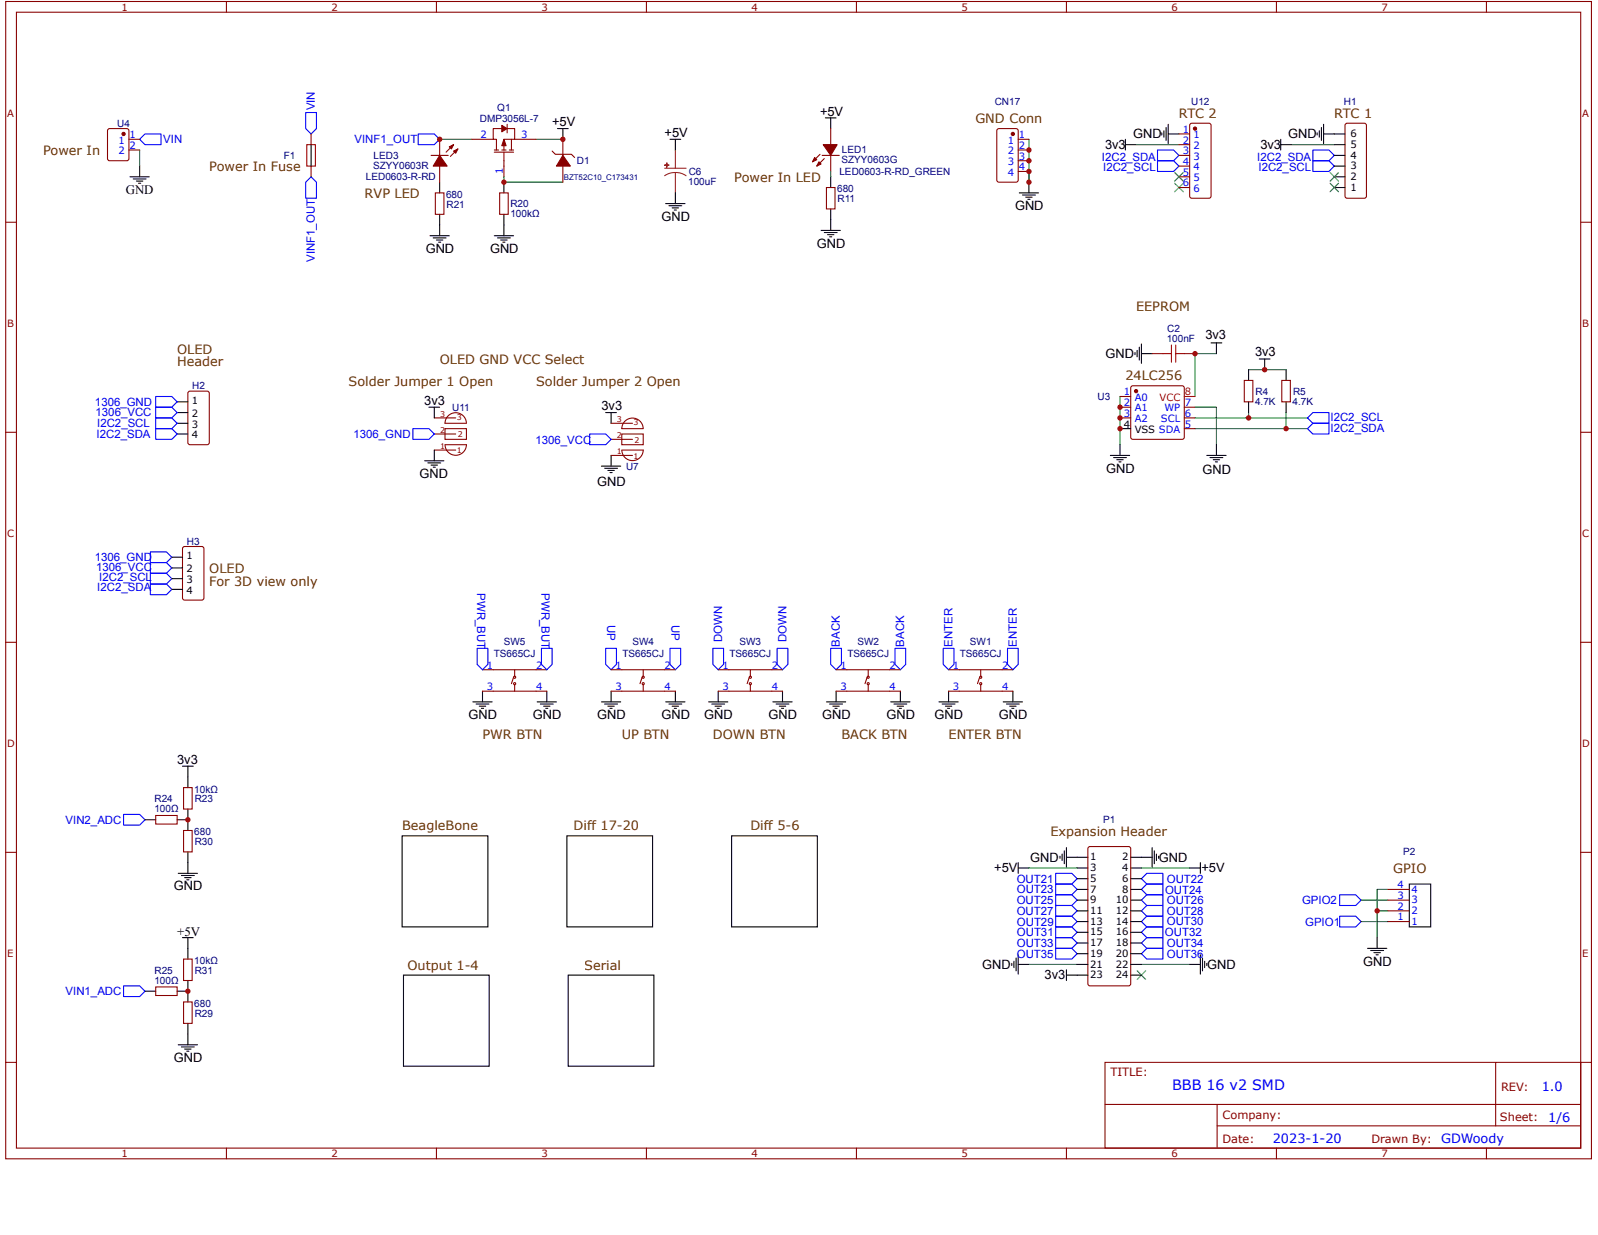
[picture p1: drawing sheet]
<svg xmlns="http://www.w3.org/2000/svg" width="279mm" height="216mm" viewBox="0 0 279 216" stroke-linecap="round" stroke-linejoin="round" font-family="sans-serif">
<g fill="none" stroke="#080" stroke-width=".19">
<path d="M24.4 26.2v2.8M88.1 30.9v.9h10.3M179.9 24.4v7.4M198.6 25.3h7.5M225.8 25.3h7.5M195.8 69.3v8.4M208.9 71.2h3.8v6.5M208.9 74.9h19.7M208.9 73.1h19.7M212.7 61.8h-3.8v7.5M218.3 72.1v1M218.3 64.6h6.6"/>
<path d="M224.9 72.1v2.8M179.9 151.7h8.4M199.6 151.7h8.4M238 157.4h4.7M240.8 159.2h1.9M242.7 155.5h-1.9v8.4M179.9 168.6h8.4M199.6 168.6h8.4M238 161.1h4.7"/>
</g>
<g fill="none" stroke="#000" stroke-width=".19">
<path d="M22.7 30.9h3.4M23.3 31.3h2.2M23.9 31.7h1.1M24.2 32h.4M24.4 29v1.9M76.9 31.8v1.9M76.9 37.5v1.8M88.1 31.8v1.9M88.1 37.5v1.8M144.3 20.6h1.9M145.2 20.6v1.9M145.2 30.9v1.9"/>
<path d="M145.2 36.5v3.8M178.2 33.7h3.4M178.8 34.1h2.2M179.3 34.5h1.2M179.7 34.8h.4M179.9 31.8v1.9M196.8 25.3h1.8M196.8 24.4v1.8M203.1 23.2v.4M203.5 22.9v1.1M203.9 22.3v2.2M204.3 23.4h1.8"/>
<path d="M204.3 21.7v3.4M223.9 25.3h1.9M223.9 24.4v1.8M230.3 23.2v.4M230.7 22.9v1.1M231 22.3v2.2M231.4 23.4h3.8M231.4 21.7v3.4M233.3 25.3h1.9M233.3 32.8h1.9M233.3 30.9h1.9M233.3 29h1.9"/>
<path d="M233.3 27.2h1.9M143.6 40.3h3.3M144.1 40.7h2.3M144.7 41h1.1M145.1 41.4h.3M211.7 59.9h1.9M212.7 59.9v1.9M31 72.1h1.8M31 70.2h1.8M31 74h1.8M31 75.9h1.8M75 71.2h1.9"/>
<path d="M75.9 71.2v1.9M75.9 78.7v1.9M105.9 72.1h1.9M106.8 72.1v1.9M106.8 79.6v1.9M194.1 79.6h3.4M194.7 80h2.2M195.8 77.7v1.9M198.4 61.6v.4M198.8 61.3v1.1M199.2 60.7v2.2M199.6 61.8h1.8"/>
<path d="M199.6 60.1v3.4M211 79.6h3.4M211.6 80h2.2M212.7 77.7v1.9M218.3 64.6v1.9M218.3 70.2v1.9M220.2 62.8h1.9M221.1 62.8v1.8M224.9 64.6v1.9M224.9 70.2v1.9M30 97.4h1.9M30 99.3h1.9"/>
<path d="M74.2 80.6h3.4M74.8 80.9h2.3M75.4 81.3h1.1M75.7 81.7h.4M105.2 81.5h3.3M105.7 81.9h2.3M106.3 82.2h1.1M106.7 82.6h.3M195.3 80.4h1.1M195.6 80.7h.4M212.1 80.4h1.1M212.5 80.7h.4"/>
<path d="M30 101.2h1.9M30 103h1.9M31.9 133.9h1.9M32.8 133.9v3.8M25.4 143.3h1.8M31 143.3h1.8M31.2 152.7h3.3M31.7 153.1h2.3M32.3 153.4h1.1M32.7 153.8h.3M32.8 141.4v3.8M32.8 148.9v3.8"/>
<path d="M70.3 146.1h15v15.9h-15zM99.1 146.1h15v15.9h-15zM127.9 146.1h15v15.9h-15zM178 151.7h1.9M178 150.8v1.9M185.3 149.7v.4M185.7 149.3v1.1M186.1 148.7v2.3M186.5 149.9h3.7M186.5 148.2v3.4M188.3 151.7h1.9M188.3 153.6h1.9"/>
<path d="M188.3 155.5h1.9M188.3 157.4h1.9M188.3 159.2h1.9M197.7 149.9h3.7M197.7 151.7h1.9M197.7 153.6h1.9M197.7 155.5h1.9M197.7 157.4h1.9M197.7 159.2h1.9M201.4 148.2v3.4M201.8 148.7v2.3M202.2 149.3v1.1"/>
<path d="M202.6 149.7v.4M208 151.7h1.9M209.9 150.8v1.9M246.4 154.5h3.8v7.5h-3.8zM25.4 173.3h1.8M31 173.3h1.8M31.9 163.9h1.9M32.8 163.9v3.8M32.8 171.4v3.8M32.8 178.9v3.8M70.5 170.5h15v15.9h-15zM99.3 170.5h15v15.9h-15z"/>
<path d="M176.9 168.4v.4M177.3 168v1.2M177.7 167.5v2.2M178 166.9v3.4M178 168.6h1.9M186.5 169.5v1.9M186.5 170.5h3.7M188.3 168.6h1.9M188.3 161.1h1.9M188.3 163h1.9M188.3 164.9h1.9M188.3 166.7h1.9"/>
<path d="M197.7 168.6h1.9M197.7 170.5h1.9M197.7 161.1h1.9M197.7 163h1.9M197.7 164.9h1.9M197.7 166.7h1.9M208 168.6h1.9M209.9 166.9v3.4M210.2 167.5v2.2M210.6 168v1.2M211 168.4v.4M239.1 165.8h3.4"/>
<path d="M239.7 166.2h2.2M240.2 166.5h1.1M240.6 166.9h.4M240.8 163.9v1.9M31.2 182.7h3.3M31.7 183h2.3M32.3 183.4h1.1M32.7 183.8h.3"/>
</g>
<g fill="none" stroke="#00f" stroke-width=".19">
<path d="M53.5 19.7h1.8v2.8l-.9 .9-.9-.9zM25.4 23.4h2.8v1.9h-2.8l-1-.9zM202.4 26.2h2.8l.9 1-.9 .9h-2.8zM202.4 28.1h2.8l.9 .9-.9 1h-2.8zM229.5 26.2h2.9l.9 1-.9 .9h-2.9zM229.5 28.1h2.9l.9 .9-.9 1h-2.9zM27.2 69.3h2.8l1 .9-1 1h-2.8zM27.2 71.2h2.8l1 .9-1 1h-2.8zM27.2 73.1h2.8l1 .9-1 .9h-2.8zM27.2 74.9h2.8l1 1-1 .9h-2.8zM72.2 74.9h2.8l.9 1-.9 .9h-2.8zM103.1 75.9h2.8l.9 .9-.9 .9h-2.8z"/>
<path d="M228.6 73.1l.9-1h2.9v1.9h-2.9zM229.5 74h2.9v1.9h-2.9l-.9-1zM26.3 96.5h2.8l.9 .9-.9 1h-2.8zM26.3 98.4h2.8l.9 .9-.9 .9h-2.8zM26.3 100.2h2.8l.9 1-.9 .9h-2.8zM26.3 102.1h2.8l.9 .9-.9 1h-2.8zM21.6 142.4h2.8l1 .9-1 .9h-2.8zM184.6 158.3h2.8l.9 .9-.9 1h-2.8zM184.6 156.4h2.8l.9 1-.9 .9h-2.8zM184.6 154.5h2.8l.9 1-.9 .9h-2.8zM184.6 152.7h2.8l.9 .9-.9 .9h-2.8zM200.5 156.4h2.8v1.9h-2.8l-.9-.9z"/>
<path d="M200.5 154.5h2.8v1.9h-2.8l-.9-.9zM200.5 152.7h2.8v1.8h-2.8l-.9-.9zM200.5 158.3h2.8v1.9h-2.8l-.9-1zM234.2 156.4h2.8l1 1-1 .9h-2.8zM21.6 172.3h2.8l1 1-1 .9h-2.8zM184.6 160.2h2.8l.9 .9-.9 .9h-2.8zM184.6 162h2.8l.9 1-.9 .9h-2.8zM184.6 163.9h2.8l.9 1-.9 .9h-2.8zM184.6 165.8h2.8l.9 .9-.9 1h-2.8zM200.5 160.2h2.8v1.8h-2.8l-.9-.9zM200.5 162h2.8v1.9h-2.8l-.9-.9zM200.5 163.9h2.8v1.9h-2.8l-.9-.9z"/>
<path d="M200.5 165.8h2.8v1.9h-2.8l-.9-1zM234.2 160.2h2.8l1 .9-1 .9h-2.8z"/>
</g>
<g fill="none" stroke="#800" stroke-width=".19">
<path d="M76.1 33.7h1.5v3.8h-1.5zM87.4 33.7h1.5v3.8h-1.5zM96.5 26.4l.6 .6h2.8l.6 .5M98.4 24.4v2.8M98.4 29v2.8M144.5 32.8h1.5v3.7h-1.5zM235.4 21.6l3.1-.1 .2 .1 .2 .3v12.4l-.2 .3-.2 .1h-3l-.1-.1-.2-.3v-12.4zM32.9 68.6l.3-.2h3l.3 .2 .1 8.8-.2 .3h-3.2l-.3-.1zM75.9 78.7h3.8M75.9 75.9h3.8M75.9 73.1h3.8M77.8 74.9h3.8v1.9h-3.8z"/>
<path d="M77.8 77.7h3.8a1.87 1.87 0 0 1-1.9 1.9 1.87 1.87 0 0 1-1.9-1.8M81.5 73.9a1.87 1.87 0 0 0-1.9-1.8 1.87 1.87 0 0 0-1.8 1.9h3.8M106.8 79.6h3.8M106.8 76.8h3.8M106.8 74h3.8M108.7 75.9h3.8v1.8h-3.8zM108.7 78.7h3.8a1.87 1.87 0 0 1-1.9 1.8 1.87 1.87 0 0 1-1.9-1.8M112.5 74.9a1.87 1.87 0 0 0-1.9-1.8 1.87 1.87 0 0 0-1.9 1.8h3.8M201.4 61.8h1.9M207.1 61.8h1.8M217.6 66.5h1.5v3.7h-1.5zM224.1 66.5h1.5v3.7h-1.5z"/>
<path d="M32.1 95.6l3.2-.1 .3 .2 .1 8.8-.2 .4h-3.2l-.3-.2-.1-8.8zM32.1 137.7h1.5v3.7h-1.5zM27.2 142.6h3.8v1.5h-3.8zM32.1 145.2h1.5v3.7h-1.5zM190.4 148h6.9l.3 .2 .1 23.8-.2 .3h-6.9l-.3-.1-.1-23.8zM242.7 159.2h3.7M242.7 157.4h3.7M242.7 155.5h3.7M27.2 172.5h3.8v1.5h-3.8zM32.1 175.2h1.5v3.7h-1.5zM32.1 167.7h1.5v3.7h-1.5zM242.7 161.1h3.7"/>
</g>
<g fill="#000">
<path d="M205.4 30.2l1.5 1.5zM206.9 30.2l-1.5 1.5z"/>
<path d="M205.4 32l1.5 1.5zM206.9 32l-1.5 1.5z"/>
<path d="M232.5 30.2l1.5 1.5zM232.5 31.7l1.5-1.5z"/>
<path d="M232.5 32l1.5 1.5zM234 32l-1.5 1.5z"/>
<path d="M198.8 169.7l1.5 1.5zM200.3 169.7l-1.5 1.5z"/>
</g>
<path d="M205.4 30.2l1.5 1.5M205.4 32l1.5 1.5M206.9 30.2l-1.5 1.5M206.9 32l-1.5 1.5M232.5 30.2l1.5 1.5M232.5 32l1.5 1.5M234 30.2l-1.5 1.5M234 32l-1.5 1.5M198.8 169.7l1.5 1.5M200.3 169.7l-1.5 1.5" fill="none" stroke="#3c3" stroke-width=".19"/>
<path d="M203.3 61.8h1.5M204.8 60.3v3M205.6 61.8h1.5M205.6 60.3v3" fill="none" stroke="#a00000" stroke-width=".19"/>
<path d="M98.4 27.2l1.3 1.8h-2.4z" fill="#800"/>
<path d="M98.4 27.2l1.3 1.8h-2.4zM174.3 22.7l.4-.2h3l.3 .2v8.8l-.2 .3h-3.1l-.4-.1z" fill="none" stroke="#800" stroke-width=".19"/>
<path d="M76.9 39.3v1.9M88.1 39.3v1.9M97.5 22.5h1.8M98.4 22.5v1.9M75.2 41.2h3.4M75.7 41.6h2.3M76.3 42h1.1M76.7 42.3h.4M86.4 41.2h3.4M87 41.6h2.2M87.5 42h1.2M87.9 42.3h.4" fill="none" stroke="#000" stroke-width=".19"/>
<path d="M76.9 24.4h5.6M93.7 24.4h4.7" fill="none" stroke="#080" stroke-width=".19"/>
<path d="M53.5 31.8l.9-.9 .9 .9v2.9h-1.8zM73.1 23.4h2.8l1 1-1 .9h-2.8z" fill="none" stroke="#00f" stroke-width=".19"/>
<circle cx="177.1" cy="23.4" r=".28" fill="#800"/>
<g fill="none" stroke="#800" stroke-width=".19">
<path d="M54.4 23.4v1.9M54.4 29v1.9M178 24.4h1.9M178 26.2h1.9M178 28.1h1.9M178 30h1.9M197.8 67.6l.3-.2 8.8 .1 .2 .3-.1 8.8-.3 .2h-8.8l-.2-.4z"/>
<circle cx="177.1" cy="23.4" r=".28"/>
</g>
<path d="M53.6 25.3h1.5v3.7h-1.5z" fill="none" stroke="#a00000" stroke-width=".19"/>
<path d="M54.4 25.3v3.7" fill="none" stroke="#000" stroke-width=".19"/>
<circle cx="198.6" cy="68.4" r=".28" fill="#800"/>
<g fill="none" stroke="#800" stroke-width=".19">
<path d="M19 22.5h3.2l.3 .2v5l-.1 .3-3.2 .1-.4-.2v-5zM195.8 69.3h1.9M195.8 71.2h1.9M195.8 73.1h1.9M207.1 71.2h1.8M207.1 73.1h1.8M207.1 74.9h1.8"/>
<circle cx="198.6" cy="68.4" r=".28"/>
</g>
<path d="M195.8 74.9h1.9" fill="none" stroke="#000" stroke-width=".19"/>
<path d="M207.1 69.3h1.8" fill="none" stroke="#f00" stroke-width=".19"/>
<circle cx="21.6" cy="23.4" r=".28" fill="#800"/>
<g fill="none" stroke="#800" stroke-width=".19">
<path d="M22.5 24.4h1.9M22.5 26.2h1.9M208.1 21.7l.3-.2h3l.3 .2v.2v12.4v.2l-.3 .2h-3l-.2-.1-.2-.3z"/>
<circle cx="21.6" cy="23.4" r=".28"/>
</g>
<circle cx="208.9" cy="22.5" r=".28" fill="#800"/>
<g fill="none" stroke="#800" stroke-width=".19">
<path d="M206.1 23.4h1.9M206.1 25.3h1.9M206.1 27.2h1.9M206.1 29h1.9M206.1 30.9h1.9M206.1 32.8h1.9"/>
<circle cx="208.9" cy="22.5" r=".28"/>
</g>
<path d="M78.6 25.7l.7-.4-.4 .7z" fill="#800"/>
<path d="M78.6 25.7l.7-.4-.4 .7z" fill="none" stroke="#800" stroke-width=".19"/>
<path d="M79.3 26.4l.8-.4-.4 .8z" fill="#800"/>
<path d="M75.4 27.2h3M76.9 24.4v2.8M76.9 29v2.8M79.3 26.4l.8-.4-.4 .8zM79.3 25.3l-1.3 1.3M80.1 26l-1.4 1.4" fill="none" stroke="#800" stroke-width=".19"/>
<path d="M76.9 27.2l1.3 1.8h-2.5z" fill="#800"/>
<path d="M76.9 27.2l1.3 1.8h-2.5z" fill="none" stroke="#800" stroke-width=".19"/>
<path d="M143.9 25.3h2.5l-1.2 1.9z" fill="#800"/>
<path d="M143.4 27l-1.3 1.3M143.7 27.2h3M143.9 25.3h2.5l-1.2 1.9zM144.1 27.7l-1.3 1.3M145.2 22.5v2.8M145.2 27.2v2.8" fill="none" stroke="#800" stroke-width=".19"/>
<path d="M142.4 27.5l.4 .4-.7 .4z" fill="#800"/>
<path d="M142.4 27.5l.4 .4-.7 .4z" fill="none" stroke="#800" stroke-width=".19"/>
<path d="M143.2 28.3l.4 .4-.8 .3z" fill="#800"/>
<g fill="none" stroke="#800" stroke-width=".19">
<path d="M143.2 28.3l.4 .4-.8 .3zM84.4 117.1h11.2M89.8 118.4l-.4 1.1M90 117.1v1.1M90 119.7v1.1M106.8 117.1h11.3M112.3 118.4l-.4 1.1M112.5 117.1v1.1M112.5 119.7v1.1M125.6 117.1h11.2M131 118.4l-.4 1.1M131.2 117.1v1.1"/>
<path d="M131.2 119.7v1.1M146.2 117.1h11.2M151.6 118.4l-.4 1.1M151.8 117.1v1.1M151.8 119.7v1.1M165.9 117.1h11.2M171.3 118.4l-.4 1.1M171.5 117.1v1.1M171.5 119.7v1.1M84.4 120.8h11.2M106.8 120.8h11.3M125.6 120.8h11.2"/>
<path d="M146.2 120.8h11.2M165.9 120.8h11.2"/>
<circle cx="90" cy="119.5" r=".19"/>
<circle cx="90" cy="118.4" r=".19"/>
<circle cx="112.5" cy="119.5" r=".19"/>
<circle cx="112.5" cy="118.4" r=".19"/>
<circle cx="131.2" cy="119.5" r=".19"/>
<circle cx="131.2" cy="118.4" r=".19"/>
<circle cx="151.8" cy="119.5" r=".19"/>
<circle cx="151.8" cy="118.4" r=".19"/>
<circle cx="171.5" cy="119.5" r=".19"/>
<circle cx="171.5" cy="118.4" r=".19"/>
</g>
<path d="M145.2 30v.9" fill="none" stroke="#080" stroke-width=".19"/>
<path d="M83.4 113.3h1.9v2.8l-.9 1-1-1zM94.7 113.3h1.8v2.8l-.9 1-.9-1zM105.9 113.3h1.9v2.8l-1 1-.9-1zM117.1 113.3h1.9v2.8l-.9 1-1-1zM124.6 113.3h1.9v2.8l-.9 1-1-1zM135.9 113.3h1.9v2.8l-1 1-.9-1zM145.2 113.3h1.9v2.8l-.9 1-1-1zM156.5 113.3h1.9v2.8l-1 1-.9-1zM164.9 113.3h1.9v2.8l-.9 1-1-1zM176.2 113.3h1.8v2.8l-.9 1-.9-1z" fill="none" stroke="#00f" stroke-width=".19"/>
<g fill="none" stroke="#000" stroke-width=".19">
<path d="M82.7 122.7h3.3M83.2 123.1h2.3M83.8 123.5h1.1M84.2 123.8h.3M84.4 120.8v1.9M93.9 122.7h3.4M94.5 123.1h2.2M95 123.5h1.2M95.4 123.8h.4M95.6 120.8v1.9M105.2 122.7h3.3M105.7 123.1h2.3"/>
<path d="M106.3 123.5h1.1M106.7 123.8h.3M106.8 120.8v1.9M116.4 122.7h3.4M117 123.1h2.2M117.5 123.5h1.1M117.9 123.8h.4M118.1 120.8v1.9M123.9 122.7h3.4M124.5 123.1h2.2M125 123.5h1.1M125.4 123.8h.4"/>
<path d="M125.6 120.8v1.9M135.1 122.7h3.4M135.7 123.1h2.2M136.3 123.5h1.1M136.6 123.8h.4M136.8 120.8v1.9M144.5 122.7h3.4M145.1 123.1h2.2M145.6 123.5h1.1M146 123.8h.4M146.2 120.8v1.9M155.7 122.7h3.4"/>
<path d="M156.3 123.1h2.2M156.9 123.5h1.1M157.2 123.8h.4M157.4 120.8v1.9M164.2 122.7h3.3M164.7 123.1h2.3M165.3 123.5h1.1M165.7 123.8h.3M165.9 120.8v1.9M175.4 122.7h3.4M176 123.1h2.2M176.5 123.5h1.2"/>
<path d="M176.9 123.8h.4M177.1 120.8v1.9"/>
</g>
<path d="M116.2 29.4h3.8M118.1 30.2l1.2 .1 .7 .4M118.1 30.2h-.8l-1.1 .5M118.1 26.2v3.2M118.1 30.2v3.5" fill="none" stroke="#8d2323" stroke-width=".19"/>
<path d="M116.2 28.8l.8 .1z" fill="#8d2323"/>
<path d="M116.2 28.8l.8 .1z" fill="none" stroke="#8d2323" stroke-width=".19"/>
<path d="M116.6 28.5v.7z" fill="#8d2323"/>
<path d="M116.6 28.5v.7z" fill="none" stroke="#8d2323" stroke-width=".19"/>
<path d="M116.4 35.6h3.4M117 36h2.2M117.1 24.4h1.9M117.5 36.3h1.1M117.9 36.7h.4M118.1 24.4v1.8M118.1 33.7v1.9" fill="none" stroke="#000" stroke-width=".19"/>
<path d="M88.1 24.4l.4 1.1h-.8z" fill="#800"/>
<path d="M88.1 24.4l.4 1.1h-.8z" fill="none" stroke="#800" stroke-width=".19"/>
<path d="M87.7 21.9l1 .6-1 .5z" fill="#800"/>
<g fill="none" stroke="#800" stroke-width=".19">
<path d="M1 .3h277.3v202.3h-277.3zM2.9 2.1h273.5v198.6h-273.5zM39.6 .3v1.8M76.3 .3v1.8M113 .3v1.8M149.7 .3v1.8M186.5 .3v1.8M223.2 .3v1.8M259.9 .3v1.8M1 38.9h1.9M82.5 24.4h3.7M86.4 26.6h3.4"/>
<path d="M86.4 26.2h.8M87.7 21.9l1 .6-1 .5zM87.7 22.5h-1.5v1.9h.6v1.8M87.7 26.2h.8M88.1 26.6v1.5M88.1 29v1.9M88.7 22.5h1.3v1.9h-1.9v1.8M88.7 21.7v1.5M89 26.2h.8M89.4 24.4v1.8M90 24.4h3.7M276.4 38.9h1.9"/>
<path d="M1 75.6h1.9M276.4 75.6h1.9M1 112.3h1.9M276.4 112.3h1.9M1 149h1.9M276.4 149h1.9M1 185.7h1.9M193.2 185.7h83.2v15h-83.2zM193.2 193.1h83.1M212.8 196.8h63.5M212.8 193.1v7.5M261.5 185.7v11.1"/>
<path d="M276.4 185.7h1.9M39.6 200.7v1.9M76.3 200.7v1.9M113 200.7v1.9M149.7 200.7v1.9M186.5 200.7v1.9M223.2 200.7v1.9M259.9 200.7v1.9"/>
</g>
<path d="M88.1 28.1v.9" fill="none" stroke="#600" stroke-width=".19"/>
<g fill="#c00">
<circle cx="208.9" cy="61.8" r=".47"/>
<circle cx="218.3" cy="73.1" r=".47"/>
<circle cx="224.9" cy="74.9" r=".47"/>
<circle cx="221.1" cy="64.6" r=".47"/>
<circle cx="195.8" cy="74.9" r=".47"/>
<circle cx="195.8" cy="73.1" r=".47"/>
<circle cx="195.8" cy="71.2" r=".47"/>
<circle cx="240.8" cy="159.2" r=".47"/>
<circle cx="32.8" cy="173.3" r=".47"/>
<circle cx="32.8" cy="143.3" r=".47"/>
<circle cx="179.9" cy="26.2" r=".47"/>
<circle cx="179.9" cy="28.1" r=".47"/>
<circle cx="179.9" cy="30" r=".47"/>
<circle cx="179.9" cy="31.8" r=".47"/>
<circle cx="88.1" cy="31.8" r=".47"/>
<circle cx="98.4" cy="24.4" r=".47"/>
<circle cx="76.9" cy="24.4" r=".47"/>
</g>
<text font-size="2.5" fill="#00f" x="204.9" y="190.5">BBB 16 v2 SMD</text>
<g font-size="2.2">
<text x="96.5" y="22.1">+5V</text>
<text x="116.2" y="24">+5V</text>
<text x="143.4" y="20.2">+5V</text>
<text x="193.2" y="26">3v3</text>
<text x="198.1" y="24.2">GND</text>
<text x="220.4" y="26">3v3</text>
<text x="225.2" y="24.2">GND</text>
<text x="22" y="33.9">GND</text>
<text x="115.6" y="38.6">GND</text>
<text x="177.5" y="36.7">GND</text>
<text x="74.4" y="44.2">GND</text>
<text x="85.7" y="44.2">GND</text>
<text x="142.8" y="43.3">GND</text>
<text x="210.8" y="59.3">3v3</text>
<text x="193.3" y="62.6">GND</text>
<text x="219.4" y="62.2">3v3</text>
<text x="74.2" y="70.8">3v3</text>
<text x="105.2" y="71.7">3v3</text>
<text x="73.4" y="83.6">GND</text>
<text x="193.4" y="82.6">GND</text>
<text x="210.3" y="82.9">GND</text>
<text x="104.4" y="84.9">GND</text>
<text x="81.9" y="125.7">GND</text>
<text x="93.2" y="125.7">GND</text>
<text x="104.4" y="125.7">GND</text>
<text x="115.6" y="125.7">GND</text>
<text x="123.1" y="125.7">GND</text>
<text x="134.4" y="125.7">GND</text>
<text x="143.7" y="125.7">GND</text>
<text x="155" y="125.7">GND</text>
<text x="163.4" y="125.7">GND</text>
<text x="174.7" y="125.7">GND</text>
<text x="31" y="133.6">3v3</text>
<text x="30.4" y="155.7">GND</text>
<text x="173.8" y="152.5">+5V</text>
<text x="180.1" y="150.6">GND</text>
<text x="202.6" y="150.6">GND</text>
<text x="210.1" y="152.5">+5V</text>
<text x="31" y="163.5">+5V</text>
<text x="171.7" y="169.3">GND</text>
<text x="182.7" y="171.2">3v3</text>
<text x="211.1" y="169.3">GND</text>
<text x="238.4" y="168.8">GND</text>
<text x="30.4" y="185.6">GND</text>
</g>
<g font-size="2.2" fill="#630">
<text x="170.5" y="21.5">GND Conn</text>
<text x="206.1" y="20.6">RTC 2</text>
<text x="233.3" y="20.6">RTC 1</text>
<text x="7.6" y="27.2">Power In</text>
<text x="36.6" y="30">Power In Fuse</text>
<text x="63.8" y="34.7">RVP LED</text>
<text x="128.4" y="31.8">Power In LED</text>
<text x="198.6" y="54.3">EEPROM</text>
<text x="31" y="61.8">OLED</text>
<text x="31" y="64.1">Header</text>
<text x="76.9" y="63.7">OLED GND VCC Select</text>
<text x="61" y="67.4">Solder Jumper 1 Open</text>
<text x="93.7" y="67.4">Solder Jumper 2 Open</text>
<text x="196.8" y="66.5">24LC256</text>
<text x="36.6" y="100.2">OLED</text>
<text x="36.6" y="102.5">For 3D view only</text>
<text x="84.4" y="129.3">PWR BTN</text>
<text x="108.7" y="129.3">UP BTN</text>
<text x="124.6" y="129.3">DOWN BTN</text>
<text x="147.1" y="129.3">BACK BTN</text>
<text x="165.9" y="129.3">ENTER BTN</text>
<text x="70.3" y="145.2">BeagleBone</text>
<text x="100.3" y="145.2">Diff 17-20</text>
<text x="131.2" y="145.2">Diff 5-6</text>
<text x="183.6" y="146.1">Expansion Header</text>
<text x="243.6" y="152.7">GPIO</text>
<text x="71.2" y="169.5">Output 1-4</text>
<text x="102.2" y="169.5">Serial</text>
</g>
<g font-size="2.2" fill="#00f">
<text x="269.6" y="190.6">1.0</text>
<text x="270.7" y="196.1">1/6</text>
<text x="222.5" y="199.9">2023-1-20</text>
</g>
<g font-size="2" fill="#00f">
<text x="55" y="19.3" transform="rotate(-90 55 19.3)">VIN</text>
<text x="28.5" y="25">VIN</text>
<text x="62" y="25">VINF1_OUT</text>
<text x="192.7" y="28.1">I2C2_SDA</text>
<text x="192.9" y="30">I2C2_SCL</text>
<text x="219.8" y="28.1">I2C2_SDA</text>
<text x="220" y="30">I2C2_SCL</text>
<text x="55.1" y="45.8" transform="rotate(-90 55.1 45.8)">VINF1_OUT</text>
<text x="16.6" y="70.9">1306_GND</text>
<text x="16.7" y="72.8">1306_VCC</text>
<text x="16.9" y="76.5">I2C2_SDA</text>
<text x="17" y="74.7">I2C2_SCL</text>
<text x="61.8" y="76.5">1306_GND</text>
<text x="93.6" y="77.6">1306_VCC</text>
<text x="232.6" y="75.5">I2C2_SDA</text>
<text x="232.6" y="73.6">I2C2_SCL</text>
<text x="16.6" y="98">1306_GND</text>
<text x="16.8" y="99.9">1306_VCC</text>
<text x="17.3" y="101.5">I2C2_SCL</text>
<text x="17" y="103.4">I2C2_SDA</text>
<text x="83.4" y="103.7" transform="rotate(90 83.4 103.7)">PWR_BUT</text>
<text x="94.7" y="103.7" transform="rotate(90 94.7 103.7)">PWR_BUT</text>
<text x="106.1" y="109.2" transform="rotate(90 106.1 109.2)">UP</text>
<text x="117.4" y="109.2" transform="rotate(90 117.4 109.2)">UP</text>
<text x="126.3" y="112.3" transform="rotate(-90 126.3 112.3)">DOWN</text>
<text x="137.5" y="112.3" transform="rotate(-90 137.5 112.3)">DOWN</text>
<text x="146.9" y="113" transform="rotate(-90 146.9 113)">BACK</text>
<text x="158.1" y="113" transform="rotate(-90 158.1 113)">BACK</text>
<text x="166.5" y="113" transform="rotate(-90 166.5 113)">ENTER</text>
<text x="177.8" y="113" transform="rotate(-90 177.8 113)">ENTER</text>
<text x="11.5" y="144">VIN2_ADC</text>
<text x="177.8" y="154.3">OUT21</text>
<text x="204" y="154.3">OUT22</text>
<text x="177.8" y="159.9">OUT27</text>
<text x="177.8" y="158">OUT25</text>
<text x="177.8" y="156.2">OUT23</text>
<text x="177.8" y="161.8">OUT29</text>
<text x="203.7" y="156.2">OUT24</text>
<text x="204" y="159.9">OUT28</text>
<text x="204" y="161.8">OUT30</text>
<text x="204" y="158.1">OUT26</text>
<text x="227.7" y="158.1">GPIO2</text>
<text x="228.2" y="161.8">GPIO1</text>
<text x="177.8" y="165.5">OUT33</text>
<text x="177.8" y="167.4">OUT35</text>
<text x="177.8" y="163.7">OUT31</text>
<text x="203.7" y="163.6">OUT32</text>
<text x="204" y="167.4">OUT36</text>
<text x="204" y="165.6">OUT34</text>
<text x="11.5" y="174">VIN1_ADC</text>
</g>
<g font-size="2" fill="#800">
<text x="194.1" y="188.2">TITLE:</text>
<text x="262.4" y="190.6">REV:</text>
<text x="213.7" y="195.7">Company:</text>
<text x="262.3" y="196">Sheet:</text>
<text x="213.7" y="199.8">Date:</text>
<text x="239.8" y="199.8">Drawn By: GDWoody</text>
</g>
<g font-size="1.7" fill="#800">
<text x="21.2" y="1.9">1</text>
<text x="57.9" y="1.9">2</text>
<text x="94.7" y="1.9">3</text>
<text x="131.4" y="1.9">4</text>
<text x="168.1" y="1.9">5</text>
<text x="204.8" y="1.9">6</text>
<text x="241.5" y="1.9">7</text>
<text x="1.3" y="20.5">A</text>
<text x="276.7" y="20.5">A</text>
<text x="1.3" y="57.2">B</text>
<text x="276.7" y="57.2">B</text>
<text x="1.3" y="93.9">C</text>
<text x="276.7" y="93.9">C</text>
<text x="1.3" y="130.6">D</text>
<text x="276.7" y="130.6">D</text>
<text x="1.3" y="167.4">E</text>
<text x="276.7" y="167.4">E</text>
<text x="21.2" y="202.3">1</text>
<text x="57.9" y="202.3">2</text>
<text x="94.7" y="202.3">3</text>
<text x="131.4" y="202.3">4</text>
<text x="168.1" y="202.3">5</text>
<text x="204.8" y="202.3">6</text>
<text x="241.5" y="202.3">7</text>
</g>
<g font-size="1.7" fill="#000080">
<text x="20.5" y="22.2">U4</text>
<text x="83.9" y="21.2">DMP3056L-7</text>
<text x="86.9" y="19.5">Q1</text>
<text x="173.9" y="18.4">CN17</text>
<text x="208.3" y="18.4">U12</text>
<text x="235" y="18.4">H1</text>
<text x="49.6" y="27.7">F1</text>
<text x="65.2" y="29.5">SZYY0603R</text>
<text x="65.3" y="27.8">LED3</text>
<text x="100.8" y="28.7">D1</text>
<text x="147.1" y="28.6">SZYY0603G</text>
<text x="147.2" y="26.8">LED1</text>
<text x="64" y="31.5">LED0603-R-RD</text>
<text x="78" y="34.6">680</text>
<text x="120.3" y="32.3">100uF</text>
<text x="120.4" y="30.6">C6</text>
<text x="146.4" y="33.6">680</text>
<text x="146.4" y="35.3">R11</text>
<text x="146.8" y="30.6">LED0603-R-RD_GREEN</text>
<text x="78.1" y="36.3">R21</text>
<text x="89.2" y="37.9">100kΩ</text>
<text x="89.2" y="36.2">R20</text>
<text x="204" y="59.8">100nF</text>
<text x="204.1" y="58.1">C2</text>
<text x="33.6" y="68">H2</text>
<text x="79.1" y="71.8">U11</text>
<text x="191.9" y="69.9">U3</text>
<text x="219.4" y="70.7">4.7K</text>
<text x="219.5" y="69">R4</text>
<text x="226" y="70.7">4.7K</text>
<text x="226.1" y="69">R5</text>
<text x="109.5" y="82.2">U7</text>
<text x="32.7" y="95.2">H3</text>
<text x="88.1" y="112.8">SW5</text>
<text x="110.6" y="112.8">SW4</text>
<text x="129.3" y="112.8">SW3</text>
<text x="149.9" y="112.8">SW2</text>
<text x="169.6" y="112.8">SW1</text>
<text x="86.3" y="114.9">TS665CJ</text>
<text x="108.8" y="114.9">TS665CJ</text>
<text x="127.6" y="114.9">TS665CJ</text>
<text x="148.2" y="114.9">TS665CJ</text>
<text x="167.8" y="114.9">TS665CJ</text>
<text x="27" y="142">100Ω</text>
<text x="27" y="140.3">R24</text>
<text x="34" y="138.6">10kΩ</text>
<text x="34" y="140.3">R23</text>
<text x="192.9" y="143.9">P1</text>
<text x="34" y="146">680</text>
<text x="34" y="147.7">R30</text>
<text x="245.3" y="149.5">P2</text>
<text x="27" y="172">100Ω</text>
<text x="27" y="170.3">R25</text>
<text x="34" y="168.5">10kΩ</text>
<text x="34" y="170.2">R31</text>
<text x="34" y="176">680</text>
<text x="34" y="177.7">R29</text>
</g>
<g font-size="1.7" fill="#00f">
<text x="206.8" y="23.2">1</text>
<text x="20.7" y="25.1">1</text>
<text x="20.7" y="27">2</text>
<text x="22.6" y="24.2">1</text>
<text x="22.6" y="26">2</text>
<text x="84" y="24.2">2</text>
<text x="91.1" y="24.2">3</text>
<text x="176.2" y="25.1">1</text>
<text x="176.2" y="27">2</text>
<text x="176.2" y="28.8">3</text>
<text x="178.1" y="24.2">1</text>
<text x="178.1" y="26">2</text>
<text x="178.1" y="27.9">3</text>
<text x="178.1" y="29.8">4</text>
<text x="206.8" y="25.1">2</text>
<text x="206.8" y="27">3</text>
<text x="206.8" y="28.8">4</text>
<text x="208.7" y="24.2">1</text>
<text x="208.7" y="26">2</text>
<text x="208.7" y="27.9">3</text>
<text x="208.7" y="29.8">4</text>
<text x="87.9" y="30.3" transform="rotate(-90 87.9 30.3)">1</text>
<text x="176.2" y="30.7">4</text>
<text x="206.8" y="30.7">5</text>
<text x="206.8" y="32.6">6</text>
<text x="208.7" y="31.7">5</text>
<text x="208.7" y="33.5">6</text>
<text x="196.5" y="69.1">1</text>
<text x="196.5" y="71">2</text>
<text x="198.4" y="70.1">A0</text>
<text x="198.4" y="71.9">A1</text>
<text x="203.6" y="71.9">WP</text>
<text x="207.2" y="71">7</text>
<text x="196.5" y="72.9">3</text>
<text x="198.4" y="73.8">A2</text>
<text x="203" y="73.8">SCL</text>
<text x="207.2" y="74.7">5</text>
<text x="207.2" y="72.9">6</text>
<text x="85.1" y="116.9">1</text>
<text x="93.7" y="116.9">2</text>
<text x="107.6" y="116.9">1</text>
<text x="116.2" y="116.9">2</text>
<text x="126.3" y="116.9">1</text>
<text x="134.9" y="116.9">2</text>
<text x="146.9" y="116.9">1</text>
<text x="155.5" y="116.9">2</text>
<text x="166.6" y="116.9">1</text>
<text x="175.2" y="116.9">2</text>
<text x="85.1" y="120.6">3</text>
<text x="93.7" y="120.6">4</text>
<text x="107.6" y="120.6">3</text>
<text x="116.2" y="120.6">4</text>
<text x="126.3" y="120.6">3</text>
<text x="134.9" y="120.6">4</text>
<text x="146.9" y="120.6">3</text>
<text x="155.5" y="120.6">4</text>
<text x="166.6" y="120.6">3</text>
<text x="175.2" y="120.6">4</text>
<text x="244.4" y="155.3">4</text>
<text x="244.4" y="160.9">1</text>
<text x="244.4" y="159">2</text>
<text x="244.4" y="157.2">3</text>
<text x="246.8" y="161.7">1</text>
<text x="246.8" y="159.8">2</text>
<text x="246.8" y="157.9">3</text>
<text x="246.8" y="156">4</text>
</g>
<g font-size="1.7">
<text x="236.1" y="24">6</text>
<text x="236.1" y="29.6">3</text>
<text x="236.1" y="27.7">4</text>
<text x="236.1" y="25.9">5</text>
<text x="236.1" y="33.3">1</text>
<text x="236.1" y="31.5">2</text>
<text x="33.5" y="70.6">1</text>
<text x="33.5" y="72.9">2</text>
<text x="33.5" y="74.7">3</text>
<text x="33.5" y="76.6">4</text>
<text x="196.5" y="74.7">4</text>
<text x="198.4" y="75.7">VSS SDA</text>
<text x="32.6" y="97.8">1</text>
<text x="32.6" y="100">2</text>
<text x="32.6" y="101.9">3</text>
<text x="32.6" y="103.8">4</text>
<text x="190.6" y="150.4">1</text>
<text x="190.6" y="152.3">3</text>
<text x="190.6" y="154.2">5</text>
<text x="196.2" y="150.4">2</text>
<text x="196.2" y="152.3">4</text>
<text x="196.2" y="154.2">6</text>
<text x="190.6" y="156">7</text>
<text x="190.6" y="157.9">9</text>
<text x="190.6" y="159.8">11</text>
<text x="190.6" y="161.7">13</text>
<text x="195.1" y="157.9">10</text>
<text x="195.1" y="159.8">12</text>
<text x="195.1" y="161.7">14</text>
<text x="196.2" y="156">8</text>
<text x="190.6" y="163.5">15</text>
<text x="190.6" y="165.4">17</text>
<text x="190.6" y="167.3">19</text>
<text x="195.1" y="163.5">16</text>
<text x="195.1" y="165.4">18</text>
<text x="195.1" y="167.3">20</text>
<text x="190.6" y="169.2">21</text>
<text x="190.6" y="171">23</text>
<text x="195.1" y="169.2">22</text>
<text x="195.1" y="171">24</text>
</g>
<g font-size="1.7" fill="#f00">
<text x="202.7" y="70.1">VCC</text>
<text x="207.2" y="69.1">8</text>
</g>
<text font-size="1.4" fill="#000080" x="98.6" y="31.5">BZT52C10_C173431</text>
<g font-size="1.4" fill="#800">
<text x="76.9" y="75.7">2</text>
<text x="76.9" y="72.9">3</text>
<text x="79.9" y="73.4">3</text>
<text x="80.1" y="76.4">2</text>
<text x="107.8" y="76.6">2</text>
<text x="107.8" y="73.8">3</text>
<text x="110.8" y="74.4">3</text>
<text x="111" y="77.4">2</text>
<text x="76.9" y="78.5">1</text>
<text x="79.9" y="79.2">1</text>
<text x="107.8" y="79.4">1</text>
<text x="110.8" y="80.2">1</text>
</g>
</svg>
